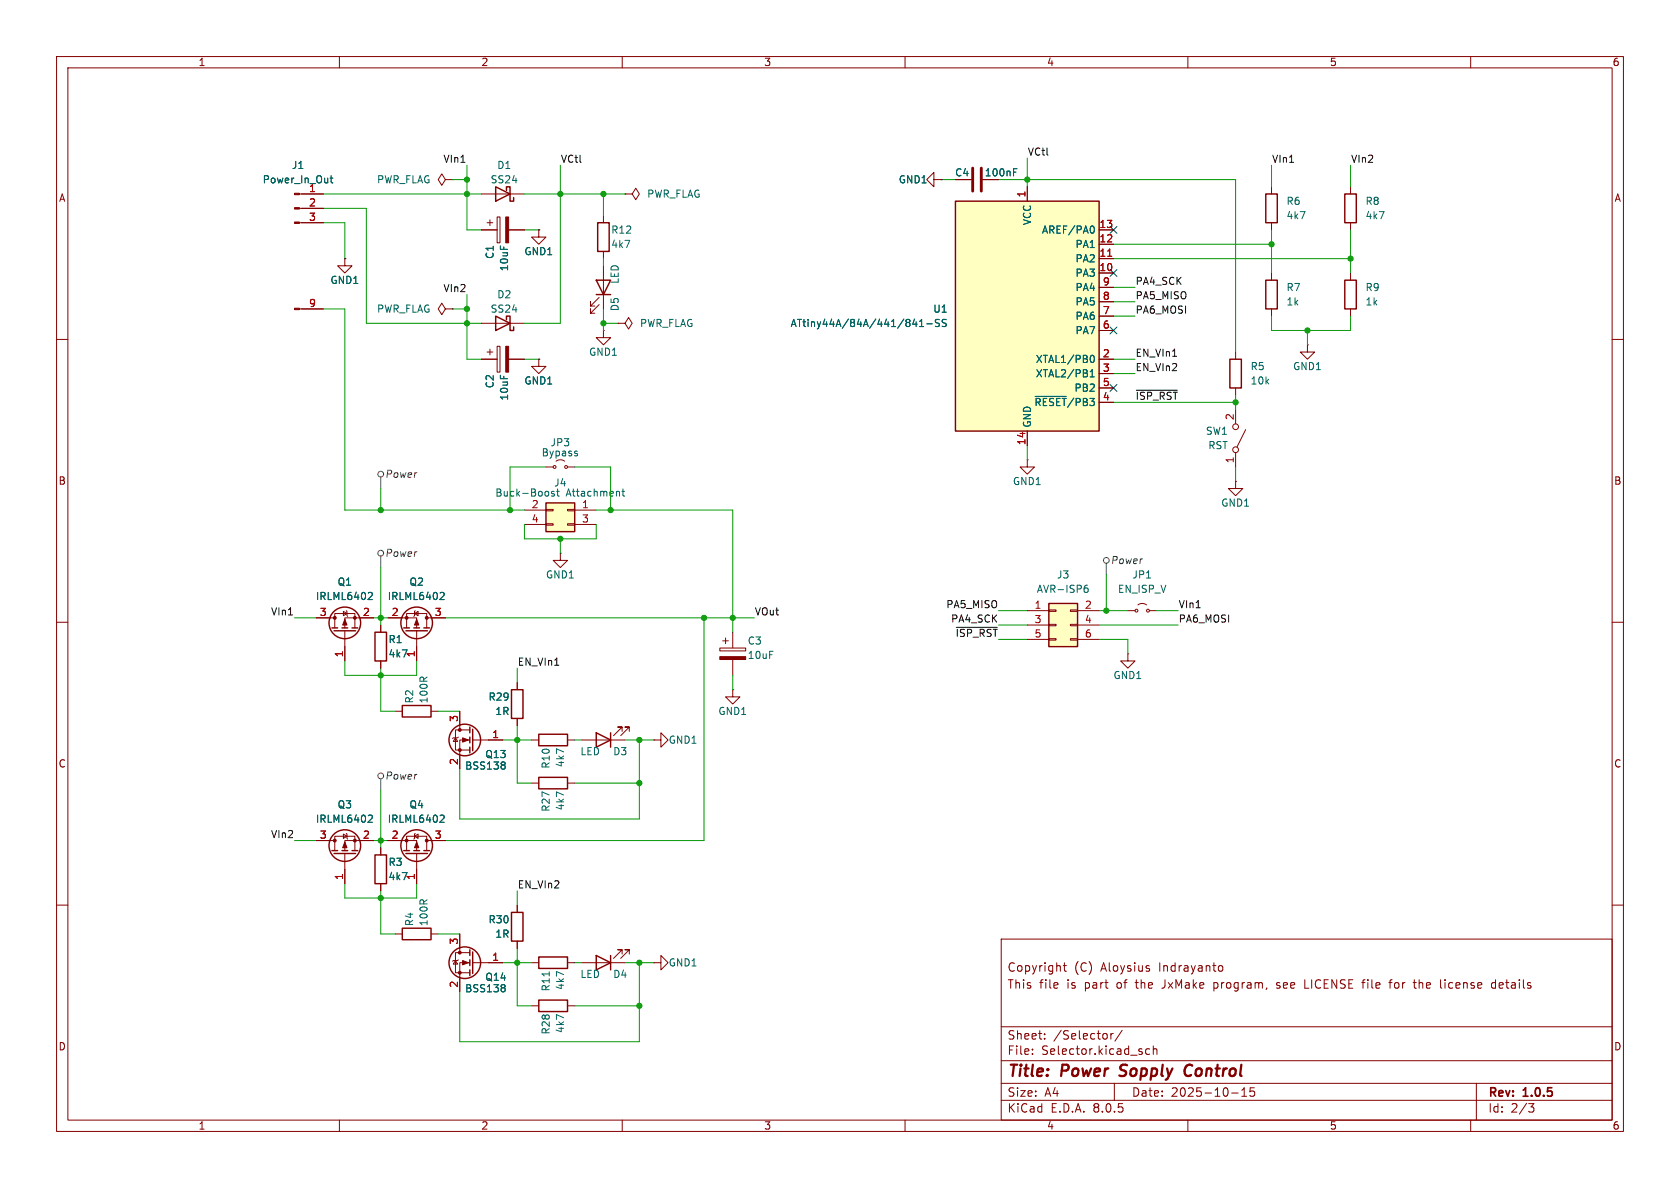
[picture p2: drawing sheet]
<svg xmlns="http://www.w3.org/2000/svg" width="297mm" height="210mm" viewBox="0 0 297 210" stroke-linecap="round" stroke-linejoin="round" font-family="sans-serif">
<g fill="none" stroke="#840000" stroke-width=".18">
<path d="M10 10h277v190h-277zM12 12h273v186h-273zM60 10v2M110 10v2M160 10v2M210 10v2M260 10v2M10 60h2M285 60h2M85.1 63.5h2.8M86.1 62.2h1M86.6 61.7v1"/>
<path d="M87.9 61.2h.5v4.6h-.5zM89.9 63.5h2.8M10 110h2M285 110h2M10 160h2M285 160h2M177 166h108v32h-108zM188 170.7h.5M188.2 170.2v1.3l.3 .2M203 171.2l.2 .2-.2 .3M203 170.7l.2 .1M214.6 173.7v1.5"/>
<path d="M214.6 174.6l.1 .1M214.7 173.7l-.1 .1M215.5 170.8l.4-.1 .3 .3v.4l-.2 .2h-.5M225.7 174.6l.4 .1M225.9 173.7l-.2 .2 .2 .3M230.7 173.2v1.5h.7M240.7 173.7h.6M241.3 173.2l-.3 .1M245.5 173.7h.6M246.1 173.2l-.4 .2v1.3M249.8 173.7h.6M250.1 174.6l.3 .1"/>
<path d="M255.5 173.2v.1M255.5 173.7v1M264.4 173.8l-.4-.1-.3 .3v.4l.1 .2h.6M264.4 173.2v1.5M60 198v2M110 198v2M160 198v2M177 194.5h108M177 191.5h108M177 187.5h108M177 181.5h108M182.5 186.3v.1"/>
<path d="M182.5 185.5v.1M184.7 183.6v.1M184.7 182.8v.1M196.4 182.7v1M196.8 182.7l-.3 .1-.1 .2M197 191.5v3M198.4 182.1l-1.3 2M203.2 185.5l-.4-.1-.3 .3v.4l.2 .2h.5M203.9 185.5l.2-.1 .4 .1v.9M203.9 184.9v1.5M210 198v2M217.7 193.2h1.2"/>
<path d="M219.5 193.8h.9M219.5 192.7l.5-.4v1.5M221.7 192.3h-.7v.7l.2-.1h.5l.1 .3-.1 .5-.2 .1-.5-.1M260 198v2M261 191.5v6.5M270.2 195.1h1l-.5 .6 .4 .1 .1 .5-.3 .3h-.4"/>
</g>
<path d="M197.9 190.1l.3 .1M198.2 188.4l-.1 .4v.2M210.4 188.2a1.13 1.13 0 0 0-.9 .7 1.13 1.13 0 0 0 .2 1.2l.3 .1 .5-.1" fill="none" stroke="#840000" stroke-width=".4"/>
<path d="M89.4 61.2h.5v4.6h-.5z" fill="#840000" stroke="#840000" stroke-width=".18"/>
<path d="M168.9 35.6h25.4v40.6h-25.4z" fill="#ffffc2"/>
<path d="M168.9 35.6h25.4v40.6h-25.4z" fill="none" stroke="#840000" stroke-width=".25"/>
<g fill="none" stroke="#840000" stroke-width=".18">
<path d="M110.5 34.3h1.3l.6 1 .6-1-.6-1-.6 1M110.5 34.3h.1M165.1 31.8v-1.3l-1.3 1.3 1.3 1.2v-1.2h1.3M166.4 31.8h.1M181.6 33v2.6M194.3 48.3h2.5M194.3 45.7h2.5M194.3 43.2h2.5M194.3 40.6h2.5M194.3 58.4h2.5M194.3 55.9h2.5M194.3 53.3h2.5"/>
<path d="M194.3 50.8h2.5M181.6 76.2v2.5M194.3 63.5h2.5M194.3 66h2.5M194.3 71.1h2.5M194.3 68.6h2.5"/>
</g>
<path d="M195.8 45.3h.7" fill="none" stroke="#a90000" stroke-width=".18"/>
<path d="M193.2 39.9a.79 .79 0 0 1 0 1.3M161.4 57.3h.7M162 56.9v.8M162.6 57.7h.7M162.6 56.8l.3-.3v1.2M163.8 57.2h1M166.1 56.5h-.5l-.2 .1v.3l.6 .3 .1 .3-.3 .2h-.4M167.3 56.5h-.5l-.2 .2 .1 .3 .5 .2v.4l-.2 .1h-.4M183 70.1h5.5M192.7 66.6h.8M192.7 65.7l.4-.4v1.3M192.8 63.1l.2-.3a.68 .68 0 0 1 .5 .6 .68 .68 0 0 1-.5 .7l-.2-.3" fill="none" stroke="#006464" stroke-width=".18"/>
<path d="M185.4 106.7h5.1v7.6h-5.1z" fill="#ffffc2"/>
<g fill="none" stroke="#840000" stroke-width=".18">
<path d="M52.9 39.4h4.2M52.9 34.3h4.2M52.9 36.8h4.2M78.7 31.8l-.6-1.1-.6 1.1 .6 1 .6-1h1.3M80 31.8h.1M85.1 34.3h7.6M86.1 39.4h1M86.6 38.9v1M87.9 38.4h.5v4.5h-.5zM106.7 38.1v1.3M168.9 31.8h2.8M238.8 33v1.3"/>
<path d="M238.8 39.4v1.2M52.9 54.6h4.2M61 45.7v1.3h1.2l-1.2 1.3-1.3-1.3h1.3M61 45.7h.1M78.7 54.6l-.6-1-.6 1 .6 1 .6-1h1.3M80 54.6h.1M85.1 40.6h2.8M85.1 57.2h7.6M89.9 40.6h2.8M95.2 40.6v1.3h1.3l-1.3 1.3-1.2-1.3h1.2M95.2 40.6h.1M105.9 53.8l-1.5 1.6v-.8v.8h.8"/>
<path d="M105.9 52.6l-1.5 1.5v-.8v.8h.8M106.7 58.4v1.3h-1.3l1.3 1.3 1.2-1.3h-1.2M106.7 58.4h.1M106.7 44.5v1.2M106.7 47v7.6M224.8 48.3v1.2M224.8 54.6v1.3M238.8 48.3v1.2M238.8 54.6v1.3M95.2 63.5v1.3h1.3l-1.3 1.2-1.2-1.2h1.2M95.2 63.5h.1M218.4 62.2v1.3"/>
<path d="M218.4 68.6v1.3M231.1 61v1.2h1.3l-1.3 1.3-1.2-1.3h1.2M231.1 61h.1M96.5 82.6h1.3M99.1 97.8v1.3h1.2l-1.2 1.2-1.3-1.2h1.3M99.1 97.8h.1M100.3 82.6h1.3M55.9 109.2h3.3M59.2 111v-2.5h3.5v2.5M60.7 108.1l.6 .4-.6 .3zM61 111.5v5.3M61.2 108l.1 .1v.7l.2 .2"/>
<path d="M66 109.2h-5v1.8M67.3 110.5v1.3M67.3 116.8v1.3M68.6 109.2h5.1v1.8M71.9 111v-2.5h3.5v2.5M73.3 108.5l.6-.4v.7zM73.4 108l-.1 .1v.7l-.1 .2M73.7 111.5v5.3M75.4 109.2h3.3M127.3 114.6h4.5v.5h-4.5zM127.8 113.3h1M128.3 112.8v1"/>
<path d="M129.5 111.8v2.8M129.5 116.6v2.8M181.6 108h3.8M181.6 110.5h3.8M181.6 113h3.8M185.4 112.9h1.3v.3h-1.3zM185.4 110.4h1.3v.2h-1.3zM185.4 107.8h1.3v.3h-1.3zM189.2 112.9h1.3v.3h-1.3zM189.2 110.4h1.3v.2h-1.3zM189.2 107.8h1.3v.3h-1.3zM190.5 108h3.8"/>
<path d="M190.5 110.5h3.8M190.5 113h3.8M199.4 115.6v1.2h1.3l-1.3 1.3-1.3-1.3h1.3M199.4 115.6h.1M69.8 125.7h1.3M76.2 125.7h1.3M80.5 130.4l.4 .7h-.8zM81 130.3l-.1 .1h-.8l-.1 .2M81.3 125.7v3.3M83.1 130.8h-1.8v5.1M83.1 129h-2.6v3.6h2.6M83.6 130.8h5.3"/>
<path d="M91.4 120.7v1.2M91.4 127v1.3M94 138.4h1.2M100.3 138.4h1.3M102.9 130.8h7.6M110 129.3v-.8h-.8h.8l-1.5 1.5M111.3 129.3v-.8h-.8h.8l-1.6 1.5M115.6 130.8h1.2v-1.3l1.3 1.3-1.3 1.3v-1.3M115.6 130.8h.1M129.5 121.9v1.3h1.3l-1.3 1.3-1.2-1.3h1.2M129.5 121.9h.1M55.9 148.6h3.3"/>
<path d="M59.2 150.4v-2.6h3.5v2.6M60.7 147.4l.6 .4-.6 .4zM61 150.9v5.3M61.2 147.3l.1 .1v.8l.2 .1M66 148.6h-5v1.8M67.3 149.9v1.2M67.3 156.2v1.3M68.6 148.6h5.1v1.8M71.9 150.4v-2.6h3.5v2.6M73.3 147.8l.6-.4v.8zM73.4 147.3l-.1 .1v.8l-.1 .1M73.7 150.9v5.3"/>
<path d="M75.4 148.6h3.3M69.8 165.1h1.3M76.2 165.1h1.3M80.5 169.8l.4 .6h-.8zM81 169.7l-.1 .1h-.8l-.1 .1M81.3 165.1v3.3M83.1 170.2h-1.8v5.1M83.1 168.4h-2.6v3.6h2.6M83.6 170.2h5.3M91.4 160v1.3M91.4 166.4v1.2M94 170.2h1.2"/>
<path d="M94 177.8h1.2M100.3 170.2h1.3M100.3 177.8h1.3M102.9 170.2h7.6M110 168.7v-.8h-.8h.8l-1.5 1.5M111.3 168.7v-.8h-.8h.8l-1.6 1.5M115.6 170.2h1.2v-1.3l1.3 1.3-1.3 1.3v-1.3M115.6 170.2h.1"/>
<circle cx="98" cy="82.5" r=".25"/>
<circle cx="100.1" cy="82.5" r=".25"/>
</g>
<g fill="none" stroke="#840000" stroke-width=".25">
<path d="M87.6 33l2.6 1.3-2.6 1.3zM89.5 33.7v-.7h.7v2.6h.6v-.7M105.7 39.4h2v5.1h-2zM237.7 34.3h2.1v5.1h-2.1zM87.6 55.9l2.6 1.3-2.6 1.2zM89.5 56.5v-.6h.7v2.5h.6v-.6M105.4 49.5h2.5l-1.2 2.6zM105.4 52.1h2.5M223.8 49.5h2v5.1h-2zM237.7 49.5h2.1v5.1h-2.1zM217.4 63.5h2.1v5.1h-2.1zM58.7 111h1"/>
<path d="M59.1 111.5h3.8M60.5 111h1M62.2 111h1M66.3 111.8h2v5h-2zM71.4 111h1M71.8 111.5h3.8M73.2 111h1M74.9 111h1M185.4 106.7h5.1v7.6h-5.1zM71.1 124.7h5.1v2h-5.1zM83.1 128.5v1M83.1 130.3v1"/>
<path d="M83.1 132.1v1M83.6 128.9v3.8M90.4 121.9h2.1v5.1h-2.1zM95.2 137.4h5.1v2h-5.1zM105.4 129.5l2.5 1.3-2.5 1.3zM107.9 129.5v2.6M58.7 150.4h1M59.1 150.9h3.8M60.5 150.4h1M62.2 150.4h1M66.3 151.1h2v5.1h-2zM71.4 150.4h1"/>
<path d="M71.8 150.9h3.8M73.2 150.4h1M74.9 150.4h1M71.1 164.1h5.1v2h-5.1zM83.1 167.9v1M83.1 169.7v1M83.1 171.5v1M83.6 168.3v3.8M90.4 161.3h2.1v5.1h-2.1zM95.2 169.2h5.1v2h-5.1zM95.2 176.8h5.1v2h-5.1zM105.4 168.9l2.5 1.3-2.5 1.3z"/>
<path d="M107.9 168.9v2.6"/>
<circle cx="61" cy="110.1" r="2.79"/>
<circle cx="73.7" cy="110.1" r="2.79"/>
<circle cx="82.2" cy="130.8" r="2.79"/>
<circle cx="61" cy="149.5" r="2.79"/>
<circle cx="73.7" cy="149.5" r="2.79"/>
<circle cx="82.2" cy="170.2" r="2.79"/>
</g>
<g fill="none" stroke="#006464" stroke-width=".18">
<path d="M58.4 31.5h.4M58.5 31.1v1l.3 .2M179.2 30.4h.4M179.2 29.8h.6M101.9 79.7l.2 .1M101.9 80.2l.2 .1-.2 .3M65.3 104.7l.4 .1 .1 .3-.8 .9h.8M78 104.7l.4 .1 .1 .3-.8 .9h.8M191.8 104l.3-.1 .3 .3-.1 .5h-.5M192.3 103.4l-.4 .1-.2 .3M89.2 134.8l.1 .2-.2 .2 .1 .2 .1 .3-.2 .3M65.3 144.1h.4l.1 .4-.8 .9h.8"/>
<path d="M78 144.1h.4l.1 .4-.8 .9h.8M89.2 174.2l.1 .2-.2 .2 .1 .1 .1 .4-.2 .2M97.1 171.8v.7"/>
</g>
<g fill="#840000" stroke="#840000" stroke-width=".18">
<path d="M61 109.5l.3 1h-.7z"/>
<path d="M81.8 169.8l1 .4-1 .4z"/>
<path d="M89.4 38.4h.5v4.5h-.5z"/>
<path d="M61 148.8l.3 1.1h-.7z"/>
<path d="M73.7 109.5l.3 1h-.7z"/>
<path d="M73.7 148.8l.3 1.1h-.7z"/>
<path d="M52.1 54.5h.8v.2h-.8z"/>
<path d="M52.1 39.2h.8v.3h-.8z"/>
<path d="M52.1 36.7h.8v.3h-.8z"/>
<path d="M52.1 34.2h.8v.2h-.8z"/>
<path d="M81.8 130.4l1 .4-1 .4z"/>
<path d="M127.3 116.1h4.5v.5h-4.5z"/>
<circle cx="62.7" cy="109.2" r=".25"/>
<circle cx="59.2" cy="109.2" r=".25"/>
<circle cx="81.3" cy="172" r=".25"/>
<circle cx="81.3" cy="168.4" r=".25"/>
<circle cx="62.7" cy="148.6" r=".25"/>
<circle cx="59.2" cy="148.6" r=".25"/>
<circle cx="71.9" cy="109.2" r=".25"/>
<circle cx="75.4" cy="109.2" r=".25"/>
<circle cx="71.9" cy="148.6" r=".25"/>
<circle cx="75.4" cy="148.6" r=".25"/>
<circle cx="81.3" cy="132.6" r=".25"/>
<circle cx="81.3" cy="129" r=".25"/>
</g>
<path d="M172 29.7v4.1M173.5 29.7v4.1" fill="none" stroke="#840000" stroke-width=".51"/>
<path d="M96.5 88.9h5.1v5.1h-5.1z" fill="#ffffc2"/>
<g fill="none" stroke="#840000" stroke-width=".18">
<path d="M53.3 34.3h3.8M53.3 36.8h3.8M53.3 39.4h3.8M166.4 31.8h.1M168.9 31.8h2.8M181.6 33v2.6M224.8 33v1.3M224.8 39.4v1.2M53.3 54.6h3.8M61 45.7h.1M85.1 40.6h2.8M89.9 40.6h2.8"/>
<path d="M95.2 40.6h.1M109.2 57.2h1.3l.6-1.1 .7 1.1-.7 1-.6-1M109.2 57.2h.1M194.3 48.3h2.5M194.3 45.7h2.5M194.3 43.2h2.5M194.3 40.6h2.5M194.3 58.4h2.5M194.3 55.9h2.5M194.3 53.3h2.5M194.3 50.8h2.5M85.1 63.5h2.8"/>
<path d="M89.9 63.5h2.8M95.2 63.5h.1M181.6 76.2v2.5M194.3 63.5h2.5M194.3 66h2.5M194.3 71.1h2.5M194.3 68.6h2.5M218.4 72.4v2.5M220.2 75.9l-1.5 3.1M92.7 90.2h3.8M92.7 92.7h3.8M96.5 92.6h1.3v.2h-1.3z"/>
<path d="M96.5 90h1.3v.3h-1.3zM100.3 92.6h1.3v.2h-1.3zM100.3 90h1.3v.3h-1.3zM101.6 90.2h3.8M101.6 92.7h3.8M181.6 81.3v1.3h1.3l-1.3 1.2-1.3-1.2h1.3M181.6 81.3h.1M218.4 85.1v1.3h1.3l-1.3 1.2-1.2-1.2h1.2M218.4 85.1h.1M218.4 80v2.6M55.9 109.2h2.5M61 114.3v2.5"/>
<path d="M63.5 109.2h2.5M67.3 110.5v1.3M67.3 116.8v1.3M68.6 109.2h2.5M73.7 114.3v2.5M76.2 109.2h2.5M199.4 108h1.3M201.2 106.9l.8-.2 .7 .2M203.2 108h1.3M81.3 125.7v2.6M81.3 133.4v2.5M86.4 130.8h2.5"/>
<path d="M91.4 120.7v1.2M91.4 127v1.3M94 130.8h1.2M100.3 130.8h1.3M55.9 148.6h2.5M61 153.7v2.5M63.5 148.6h2.5M67.3 149.9v1.2M67.3 156.2v1.3M68.6 148.6h2.5M73.7 153.7v2.5M76.2 148.6h2.5"/>
<path d="M81.3 165.1v2.5M81.3 172.7v2.6M86.4 170.2h2.5M91.4 160v1.3M91.4 166.4v1.2"/>
<circle cx="218.4" cy="79.5" r=".51"/>
<circle cx="218.4" cy="75.4" r=".51"/>
<circle cx="200.9" cy="107.9" r=".25"/>
<circle cx="202.9" cy="107.9" r=".25"/>
</g>
<path d="M223.8 34.3h2v5.1h-2zM96.5 88.9h5.1v5.1h-5.1zM95.2 129.8h5.1v2h-5.1z" fill="none" stroke="#840000" stroke-width=".25"/>
<g fill="none" stroke="#006464" stroke-width=".18">
<path d="M58.4 31.5h.4M58.5 31.1v1l.3 .2M179.2 30.4h.4M179.2 29.8h.6M193.2 39.9a.79 .79 0 0 1 0 1.3M161.4 57.3h.7M162 56.9v.8M162.6 57.7h.7M162.6 56.8l.3-.3v1.2M163.8 57.2h1M166.1 56.5h-.5l-.2 .1v.3l.6 .3 .1 .3-.3 .2h-.4M167.3 56.5h-.5l-.2 .2 .1 .3 .5 .2v.4l-.2 .1h-.4"/>
<path d="M183 70.1h5.5M192.7 66.6h.8M192.7 65.7l.4-.4v1.3M192.8 63.1l.2-.3a.68 .68 0 0 1 .5 .6 .68 .68 0 0 1-.5 .7l-.2-.3M97.7 86.9l-.2 .1v.2l.5 .1v.2l-.1 .2-.4-.1M97.9 86.9h.1M98.6 86.4v1.1l.3 .2M109.9 86.9h.5M110.1 86.4v1.1l.3 .2M65.3 104.7l.4 .1 .1 .3-.8 .9h.8M78 104.7l.4 .1 .1 .3-.8 .9h.8M89.2 134.8l.1 .2-.2 .2 .1 .2 .1 .3-.2 .3"/>
<path d="M65.3 144.1h.4l.1 .4-.8 .9h.8M78 144.1h.4l.1 .4-.8 .9h.8M89.2 174.2l.1 .2-.2 .2 .1 .1 .1 .4-.2 .2"/>
</g>
<g fill="none" stroke="#484848" stroke-width=".18">
<path d="M67.3 84.3v2.1M67.3 98.3v2M195.6 99.6v2M67.3 137.7v2"/>
<circle cx="67.3" cy="83.8" r=".51"/>
<circle cx="67.3" cy="97.8" r=".51"/>
<circle cx="195.6" cy="99.1" r=".51"/>
<circle cx="67.3" cy="137.2" r=".51"/>
</g>
<path d="M81.5 28.7h.7M228 28.7h.7M200.9 69h7.2M207.3 63h.7M51 108.7h.7M98.1 117.6h.7M169.1 110.9h7.2M211.5 107.4h.7" fill="none" stroke="#0f0f0f" stroke-width=".18"/>
<g fill="none" stroke="#009600" stroke-width=".18">
<path d="M57.1 34.3h28M57.1 39.4h3.9v6.3M57.1 36.8h7.7v20.4h20.3M80 31.8h2.5M82.5 29.2v11.4h2.6M92.7 34.3h17.8M99.1 29.2v28h-6.4M106.7 34.3v3.8M166.4 31.8h2.5M176.5 31.8h41.9v30.4M181.6 27.9v5.1M224.8 29.2v3.8"/>
<path d="M238.8 29.2v3.8M57.1 54.6h3.9v35.6h31.7M80 54.6h2.5M82.5 52.1v11.4h2.6M92.7 40.6h2.5M106.7 57.2h2.5M106.7 45.7v1.3M106.7 54.6v3.8M196.8 50.8h3.9M196.8 53.3h3.9M196.8 45.7h42M196.8 43.2h28"/>
<path d="M196.8 55.9h3.9M224.8 55.9v2.5h14v-2.5M224.8 40.6v7.7M231.1 58.4v2.6M238.8 40.6v7.7M92.7 63.5h2.5M181.6 78.7v2.6M196.8 63.5h3.9M196.8 71.1h21.6M196.8 66h3.9M218.4 69.9v2.5M67.3 86.4v3.8"/>
<path d="M92.7 92.7v2.6h12.7v-2.6M96.5 82.6h-6.3v7.6M99.1 95.3v2.5M101.6 82.6h6.3v7.6M105.4 90.2h24.1v21.6M218.4 82.6v2.5M52.1 109.2h3.8M61 116.8v2.6h12.7v-2.6M66 109.2h2.6M67.3 100.3v10.2M67.3 118.1v7.6h2.5M78.7 109.2h54.6"/>
<path d="M91.4 118.1v2.6M124.5 109.2v39.4h-45.8M129.5 119.4v2.5M176.5 113h5.1M176.5 108h5.1M176.5 110.5h5.1M194.3 113h5.1v2.6M194.3 108h5.1M194.3 110.5h14M195.6 101.6v6.4M204.5 108h3.8M67.3 139.7v10.2"/>
<path d="M77.5 125.7h3.8M88.9 130.8h5.1M91.4 128.3v10.1h2.6M101.6 138.4h11.4M101.6 130.8h1.3M110.5 130.8h5.1M113 130.8v14h-31.7v-8.9M52.1 148.6h3.8M61 156.2v2.6h12.7v-2.6M66 148.6h2.6M67.3 157.5v7.6h2.5M91.4 157.5v2.5"/>
<path d="M77.5 165.1h3.8M88.9 170.2h5.1M91.4 167.6v10.2h2.6M101.6 177.8h11.4M101.6 170.2h1.3M110.5 170.2h5.1M113 170.2v14h-31.7v-8.9"/>
</g>
<path d="M196.2 57.8l1.3 1.2M196.2 40l1.3 1.2M196.2 47.7l1.3 1.2M197.5 57.8l-1.3 1.2M197.5 40l-1.3 1.2M197.5 47.7l-1.3 1.2M196.2 68l1.3 1.2M197.5 68l-1.3 1.2" fill="none" stroke="#000084" stroke-width=".18"/>
<path d="M195.8 45.3h.7" fill="none" stroke="#a90000" stroke-width=".18"/>
<g fill="#009600" stroke="#009600" stroke-width=".18">
<circle cx="113" cy="130.8" r=".46"/>
<circle cx="99.1" cy="34.3" r=".46"/>
<circle cx="82.5" cy="54.6" r=".46"/>
<circle cx="195.6" cy="108" r=".46"/>
<circle cx="124.5" cy="109.2" r=".46"/>
<circle cx="129.5" cy="109.2" r=".46"/>
<circle cx="106.7" cy="34.3" r=".46"/>
<circle cx="99.1" cy="95.3" r=".46"/>
<circle cx="67.3" cy="119.4" r=".46"/>
<circle cx="67.3" cy="90.2" r=".46"/>
<circle cx="90.2" cy="90.2" r=".46"/>
<circle cx="107.9" cy="90.2" r=".46"/>
<circle cx="67.3" cy="109.2" r=".46"/>
<circle cx="113" cy="177.8" r=".46"/>
<circle cx="67.3" cy="158.8" r=".46"/>
<circle cx="91.4" cy="170.2" r=".46"/>
<circle cx="113" cy="170.2" r=".46"/>
<circle cx="231.1" cy="58.4" r=".46"/>
<circle cx="218.4" cy="71.1" r=".46"/>
<circle cx="113" cy="138.4" r=".46"/>
<circle cx="67.3" cy="148.6" r=".46"/>
<circle cx="91.4" cy="130.8" r=".46"/>
<circle cx="82.5" cy="31.8" r=".46"/>
<circle cx="82.5" cy="34.3" r=".46"/>
<circle cx="106.7" cy="57.2" r=".46"/>
<circle cx="82.5" cy="57.2" r=".46"/>
<circle cx="224.8" cy="43.2" r=".46"/>
<circle cx="181.6" cy="31.8" r=".46"/>
<circle cx="238.8" cy="45.7" r=".46"/>
</g>
<g font-size="2.8" fill="#840000">
<text x="178" y="190.9">Title:</text>
<text x="187.7" y="190.9">Power</text>
<text x="198.8" y="190.9">Sopply</text>
<text x="211.1" y="190.9">Control</text>
</g>
<g font-size="2.1" fill="#840000">
<text x="178" y="172">Copyright</text>
<text x="189.9" y="172">(C)</text>
<text x="194.7" y="172">Aloysius</text>
<text x="205" y="172">Indrayanto</text>
<text x="178" y="175">This</text>
<text x="183.7" y="175">file</text>
<text x="188.7" y="175">is</text>
<text x="191.9" y="175">part</text>
<text x="197.7" y="175">of</text>
<text x="201.2" y="175">the</text>
<text x="206" y="175">JxMake</text>
<text x="215.2" y="175">program,</text>
<text x="226.5" y="175">see</text>
<text x="231.6" y="175">LICENSE</text>
<text x="242.1" y="175">file</text>
<text x="247" y="175">for</text>
<text x="251.5" y="175">the</text>
<text x="256.3" y="175">license</text>
<text x="265.5" y="175">details</text>
<text x="178" y="184">Sheet:</text>
<text x="186.2" y="184">/Selector/</text>
<text x="178" y="186.7">File:</text>
<text x="184.1" y="186.7">Selector.kicad_sch</text>
<text x="178" y="196.9">KiCad</text>
<text x="178" y="194.1">Size:</text>
<text x="184.7" y="194.1">A4</text>
<text x="185.7" y="196.9">E.D.A.</text>
<text x="193.3" y="196.9">8.0.5</text>
<text x="200" y="194.1">Date:</text>
<text x="207" y="194.1">2025-10-15</text>
<text x="263" y="194.3">Rev:</text>
<text x="263" y="196.9">Id:</text>
<text x="267.1" y="196.9">2/3</text>
<text x="269.4" y="194.3">1.0.5</text>
</g>
<g font-size="1.8" fill="#840000">
<text x="35" y="11.9">1</text>
<text x="85" y="11.9">2</text>
<text x="135" y="11.9">3</text>
<text x="185" y="11.9">4</text>
<text x="235" y="11.9">5</text>
<text x="285" y="11.9">6</text>
<text x="10.3" y="35.9">A</text>
<text x="174" y="31.4">100nF</text>
<text x="285.3" y="35.9">A</text>
<text x="10.3" y="85.9">B</text>
<text x="285.3" y="85.9">B</text>
<text x="10.3" y="135.9">C</text>
<text x="285.3" y="135.9">C</text>
<text x="10.3" y="185.9">D</text>
<text x="285.3" y="185.9">D</text>
<text x="35" y="199.9">1</text>
<text x="85" y="199.9">2</text>
<text x="135" y="199.9">3</text>
<text x="185" y="199.9">4</text>
<text x="235" y="199.9">5</text>
<text x="285" y="199.9">6</text>
</g>
<g font-size="1.8" fill="#0f0f0f">
<text x="78.3" y="28.9">VIn1</text>
<text x="99.1" y="28.9">VCtl</text>
<text x="181.6" y="27.6">VCtl</text>
<text x="224.8" y="28.9">VIn1</text>
<text x="238.8" y="28.9">VIn2</text>
<text x="78.3" y="51.7">VIn2</text>
<text x="200.7" y="53">PA5_MISO</text>
<text x="200.7" y="50.5">PA4_SCK</text>
<text x="200.7" y="55.5">PA6_MOSI</text>
<text x="200.7" y="63.2">EN_VIn1</text>
<text x="200.7" y="65.7">EN_VIn2</text>
<text x="200.7" y="70.8">~{ISP_RST}</text>
<text x="167.2" y="107.6">PA5_MISO</text>
<text x="208.3" y="107.6">VIn1</text>
<text x="47.8" y="108.9">VIn1</text>
<text x="133.3" y="108.9">VOut</text>
<text x="168" y="110.1">PA4_SCK</text>
<text x="168.8" y="112.7">~{ISP_RST}</text>
<text x="208.3" y="110.1">PA6_MOSI</text>
<text x="91.4" y="117.8">EN_VIn1</text>
<text x="47.8" y="148.2">VIn2</text>
<text x="91.4" y="157.1">EN_VIn2</text>
</g>
<g font-size="1.8" fill="#006464">
<text x="46.3" y="32.6">Power_In_Out</text>
<text x="51.5" y="30.1">J1</text>
<text x="66.6" y="32.6">PWR_FLAG</text>
<text x="86.6" y="32.6">SS24</text>
<text x="87.8" y="30.1">D1</text>
<text x="114.3" y="35.2">PWR_FLAG</text>
<text x="158.8" y="32.6">GND1</text>
<text x="168.8" y="31.4">C4</text>
<text x="108" y="41.5">R12</text>
<text x="182.5" y="39.9" transform="rotate(-90 182.5 39.9)">VCC</text>
<text x="184.1" y="41.5">AREF/PA0</text>
<text x="227.3" y="36.4">R6</text>
<text x="227.3" y="39">4k7</text>
<text x="241.3" y="36.4">R8</text>
<text x="241.3" y="39">4k7</text>
<text x="87.5" y="45.9" transform="rotate(-90 87.5 45.9)">C1</text>
<text x="92.6" y="45.3">GND1</text>
<text x="108" y="44">4k7</text>
<text x="190" y="46.6">PA2</text>
<text x="190" y="44">PA1</text>
<text x="58.3" y="50.4">GND1</text>
<text x="87.8" y="52.9">D2</text>
<text x="90" y="48" transform="rotate(-90 90 48)">10uF</text>
<text x="109.6" y="50.3" transform="rotate(-90 109.6 50.3)">LED</text>
<text x="190" y="49.1">PA3</text>
<text x="190" y="51.7">PA4</text>
<text x="227.3" y="51.7">R7</text>
<text x="241.3" y="51.7">R9</text>
<text x="66.6" y="55.5">PWR_FLAG</text>
<text x="86.6" y="55.5">SS24</text>
<text x="109.6" y="55.1" transform="rotate(-90 109.6 55.1)">D5</text>
<text x="113" y="58">PWR_FLAG</text>
<text x="139.7" y="58">ATtiny44A/84A/441/841-SS</text>
<text x="164.9" y="55.5">U1</text>
<text x="190" y="59.3">PA7</text>
<text x="190" y="56.7">PA6</text>
<text x="190" y="54.2">PA5</text>
<text x="227.3" y="54.2">1k</text>
<text x="241.3" y="54.2">1k</text>
<text x="104" y="63.1">GND1</text>
<text x="183" y="64.4">XTAL1/PB0</text>
<text x="221" y="65.6">R5</text>
<text x="228.5" y="65.6">GND1</text>
<text x="87.5" y="68.7" transform="rotate(-90 87.5 68.7)">C2</text>
<text x="90" y="70.9" transform="rotate(-90 90 70.9)">10uF</text>
<text x="92.6" y="68.2">GND1</text>
<text x="182.8" y="72">~{RESET}/PB3</text>
<text x="183" y="66.9">XTAL2/PB1</text>
<text x="189.8" y="69.4">PB2</text>
<text x="221" y="68.2">10k</text>
<text x="182.5" y="75.7" transform="rotate(-90 182.5 75.7)">GND</text>
<text x="213.1" y="77.1">SW1</text>
<text x="95.7" y="80.9">Bypass</text>
<text x="97.2" y="79.1">JP3</text>
<text x="213.5" y="79.6">RST</text>
<text x="87.5" y="88">Buck-Boost</text>
<text x="97.9" y="86.2">J4</text>
<text x="100.1" y="88">Attachment</text>
<text x="179" y="86">GND1</text>
<text x="215.8" y="89.8">GND1</text>
<text x="55.7" y="106.3">IRLML6402</text>
<text x="59.6" y="103.7">Q1</text>
<text x="68.4" y="106.3">IRLML6402</text>
<text x="72.3" y="103.7">Q2</text>
<text x="96.4" y="102.5">GND1</text>
<text x="183.2" y="105">AVR-ISP6</text>
<text x="186.8" y="102.5">J3</text>
<text x="197.5" y="105">EN_ISP_V</text>
<text x="200.1" y="102.5">JP1</text>
<text x="68.6" y="113.9">R1</text>
<text x="68.6" y="116.4">4k7</text>
<text x="132.1" y="114.1">C3</text>
<text x="132.1" y="116.7">10uF</text>
<text x="73.3" y="124.5" transform="rotate(-90 73.3 124.5)">R2</text>
<text x="75.8" y="124.5" transform="rotate(-90 75.8 124.5)">100R</text>
<text x="86.3" y="124.1">R29</text>
<text x="196.7" y="120.2">GND1</text>
<text x="87.5" y="126.6">1R</text>
<text x="118.1" y="131.7">GND1</text>
<text x="126.9" y="126.6">GND1</text>
<text x="82.1" y="136.2">BSS138</text>
<text x="85.7" y="134.2">Q13</text>
<text x="97.4" y="136" transform="rotate(-90 97.4 136)">R10</text>
<text x="99.9" y="135.7" transform="rotate(-90 99.9 135.7)">4k7</text>
<text x="102.5" y="133.7">LED</text>
<text x="108.3" y="133.7">D3</text>
<text x="59.6" y="143.1">Q3</text>
<text x="72.3" y="143.1">Q4</text>
<text x="97.4" y="143.6" transform="rotate(-90 97.4 143.6)">R27</text>
<text x="99.9" y="143.4" transform="rotate(-90 99.9 143.4)">4k7</text>
<text x="55.7" y="145.6">IRLML6402</text>
<text x="68.4" y="145.6">IRLML6402</text>
<text x="68.6" y="153.3">R3</text>
<text x="68.6" y="155.8">4k7</text>
<text x="73.3" y="163.8" transform="rotate(-90 73.3 163.8)">R4</text>
<text x="75.8" y="163.8" transform="rotate(-90 75.8 163.8)">100R</text>
<text x="86.3" y="163.4">R30</text>
<text x="87.5" y="166">1R</text>
<text x="85.7" y="173.6">Q14</text>
<text x="102.5" y="173.1">LED</text>
<text x="108.3" y="173.1">D4</text>
<text x="118.1" y="171">GND1</text>
<text x="82.1" y="175.6">BSS138</text>
<text x="97.4" y="175.4" transform="rotate(-90 97.4 175.4)">R11</text>
<text x="99.9" y="175.1" transform="rotate(-90 99.9 175.1)">4k7</text>
<text x="97.4" y="183" transform="rotate(-90 97.4 183)">R28</text>
<text x="99.9" y="182.7" transform="rotate(-90 99.9 182.7)">4k7</text>
</g>
<g font-size="1.8" fill="#a90000">
<text x="54.5" y="34">1</text>
<text x="181.4" y="35" transform="rotate(-90 181.4 35)">1</text>
<text x="54.5" y="36.6">2</text>
<text x="54.5" y="39.1">3</text>
<text x="194.3" y="40.4">13</text>
<text x="194.3" y="45.5">11</text>
<text x="194.3" y="42.9">12</text>
<text x="194.3" y="48">10</text>
<text x="194.9" y="53.1">8</text>
<text x="194.9" y="50.5">9</text>
<text x="54.5" y="54.4">9</text>
<text x="194.9" y="58.2">6</text>
<text x="194.9" y="55.6">7</text>
<text x="194.9" y="63.2">2</text>
<text x="194.9" y="65.8">3</text>
<text x="194.9" y="70.9">4</text>
<text x="194.9" y="68.3">5</text>
<text x="218.2" y="74.4" transform="rotate(-90 218.2 74.4)">2</text>
<text x="181.4" y="78.8" transform="rotate(-90 181.4 78.8)">14</text>
<text x="218.2" y="82" transform="rotate(-90 218.2 82)">1</text>
<text x="93.9" y="89.9">2</text>
<text x="102.8" y="89.9">1</text>
<text x="93.9" y="92.5">4</text>
<text x="102.8" y="92.5">3</text>
<text x="182.8" y="107.7">1</text>
<text x="191.7" y="107.7">2</text>
<text x="56.4" y="109">3</text>
<text x="64.1" y="109">2</text>
<text x="69.1" y="109">2</text>
<text x="76.8" y="109">3</text>
<text x="182.8" y="110.2">3</text>
<text x="182.8" y="112.8">5</text>
<text x="191.7" y="110.2">4</text>
<text x="191.7" y="112.8">6</text>
<text x="60.7" y="116.3" transform="rotate(-90 60.7 116.3)">1</text>
<text x="73.4" y="116.3" transform="rotate(-90 73.4 116.3)">1</text>
<text x="81" y="127.7" transform="rotate(-90 81 127.7)">3</text>
<text x="86.9" y="130.6">1</text>
<text x="81" y="135.3" transform="rotate(-90 81 135.3)">2</text>
<text x="56.4" y="148.3">3</text>
<text x="64.1" y="148.3">2</text>
<text x="69.1" y="148.3">2</text>
<text x="76.8" y="148.3">3</text>
<text x="60.7" y="155.6" transform="rotate(-90 60.7 155.6)">1</text>
<text x="73.4" y="155.6" transform="rotate(-90 73.4 155.6)">1</text>
<text x="81" y="167.1" transform="rotate(-90 81 167.1)">3</text>
<text x="86.9" y="169.9">1</text>
<text x="81" y="174.7" transform="rotate(-90 81 174.7)">2</text>
</g>
<g font-size="1.8" fill="#484848">
<text x="68" y="84.7">Power</text>
<text x="68" y="98.7">Power</text>
<text x="196.3" y="99.9">Power</text>
<text x="68" y="138">Power</text>
</g>
</svg>
